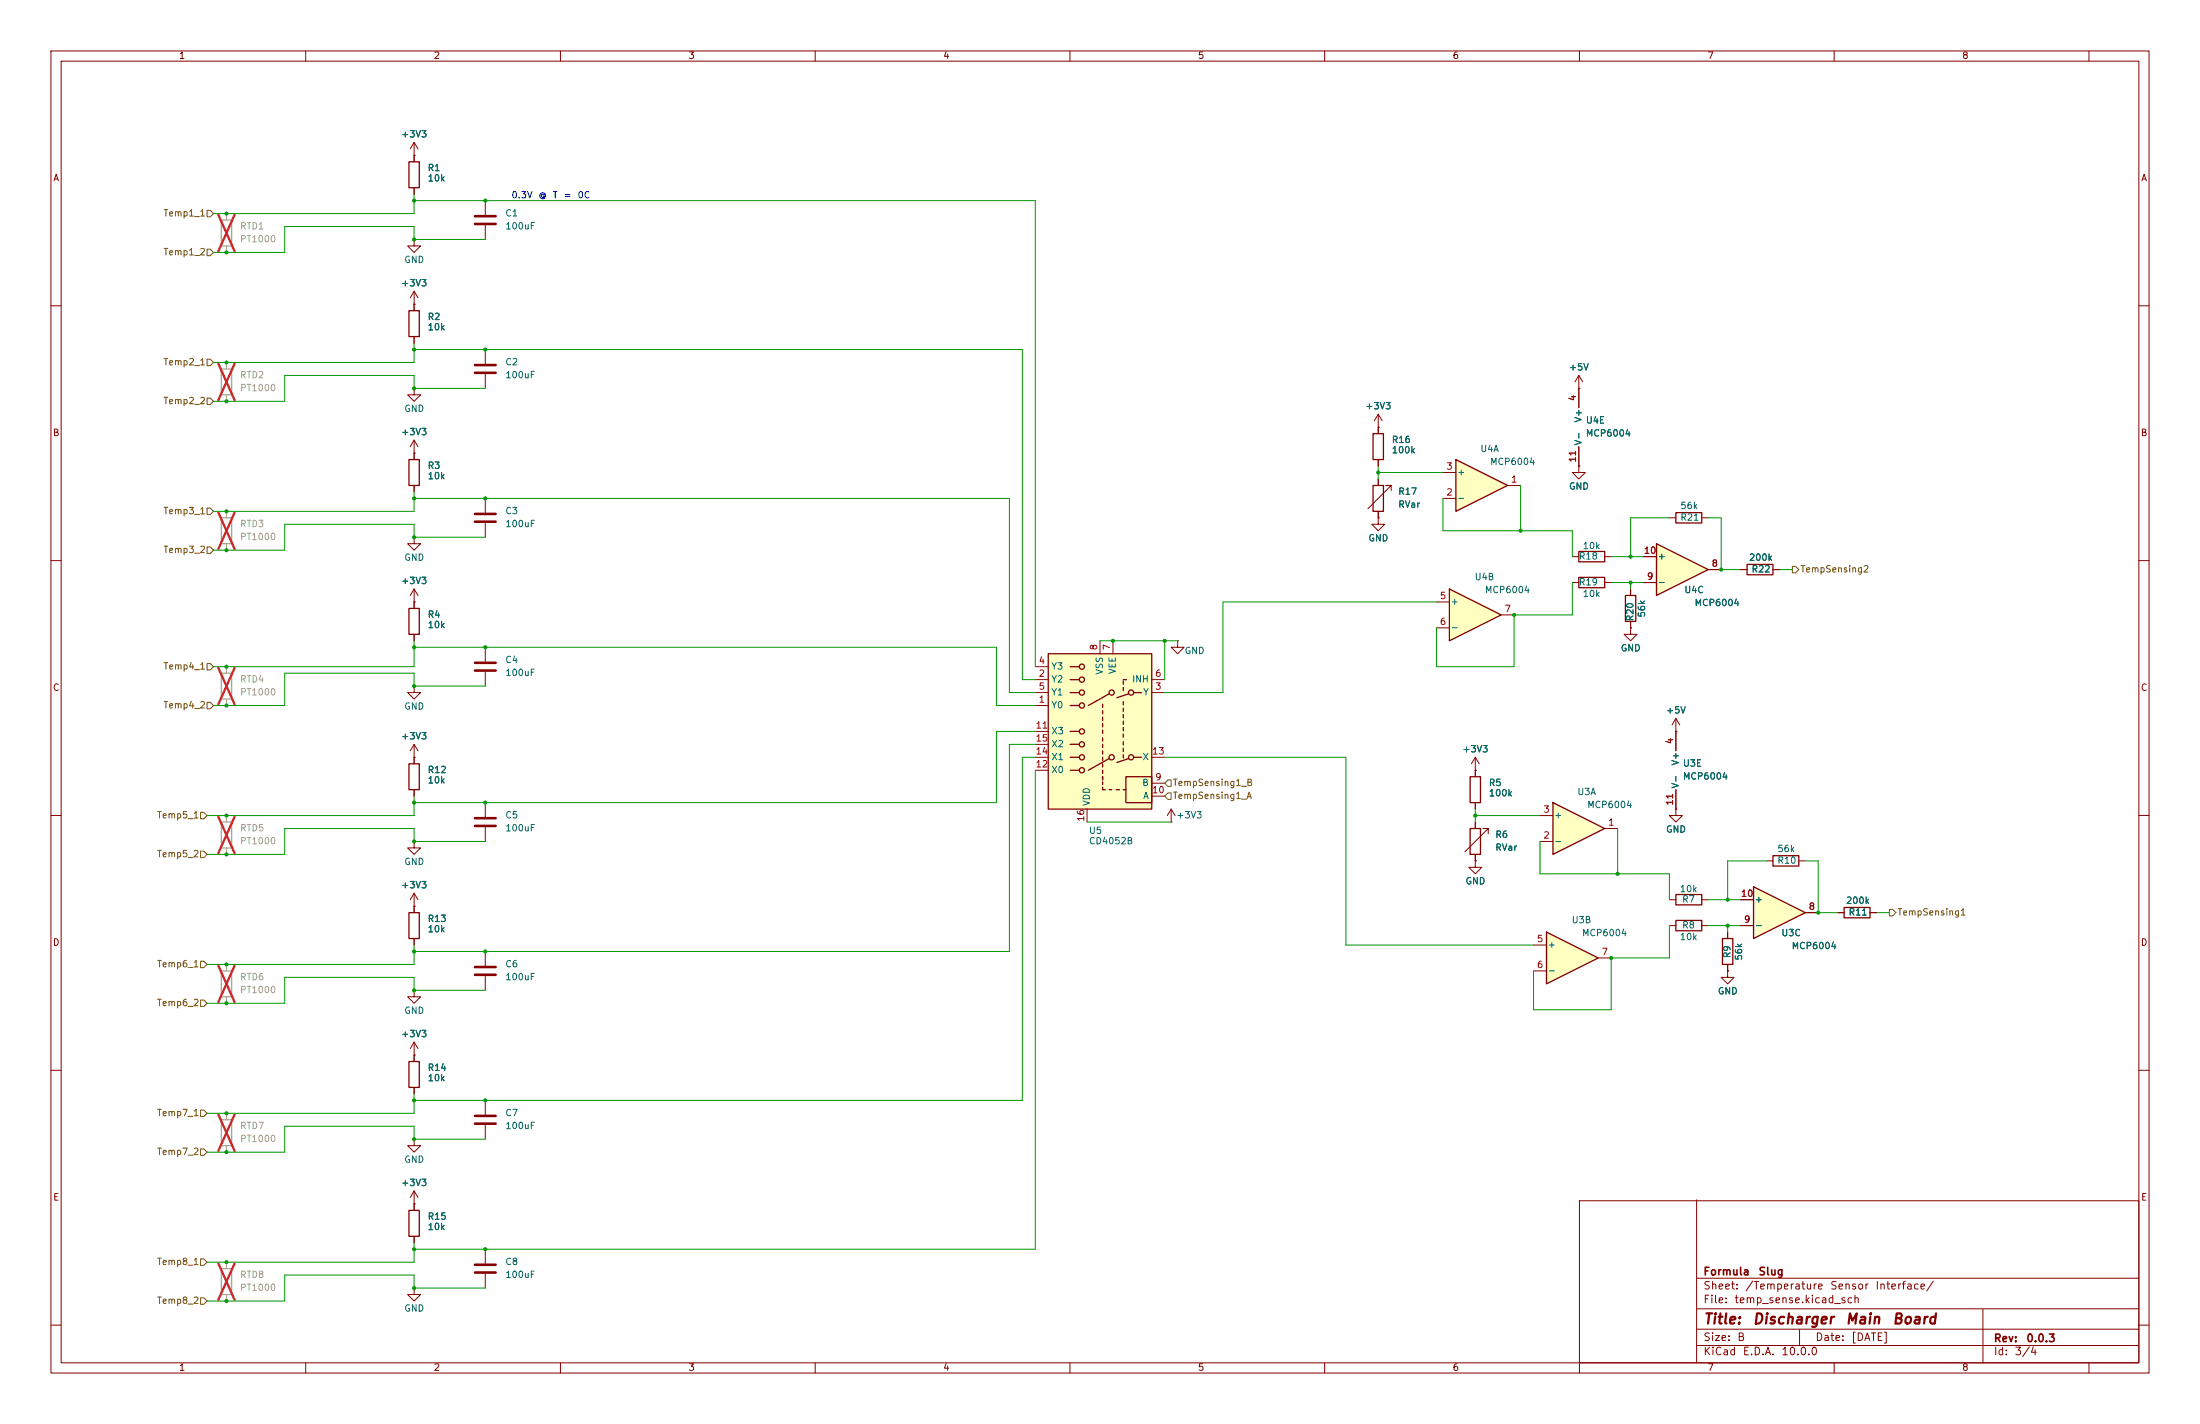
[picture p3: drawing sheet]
<svg xmlns="http://www.w3.org/2000/svg" width="432mm" height="279mm" viewBox="0 0 432 279" stroke-linecap="round" stroke-linejoin="round" font-family="sans-serif">
<g fill="none" stroke="#840000" stroke-width=".2">
<path d="M10 10h411.8v259.4h-411.8zM12 12h407.8v255.4h-407.8zM60 10v2M110 10v2M160 10v2M210 10v2M260 10v2M310 10v2M360 10v2M410 10v2M10 60h2M419.8 60h2"/>
<path d="M309.9 91.4v1.3h1.2l-1.2 1.3-1.3-1.3h1.3M309.9 91.4h.1M10 110h2M419.8 110h2M10 160h2M328.9 143.5v3.8M328.9 154.9v3.9M419.8 160h2M81.3 177.8h.1M81.3 175.3v3.8M81.3 175.3l-.8 1.2M81.3 175.3l.7 1.2"/>
<path d="M81.3 184.2v1.2M10 210h2M419.8 210h2M310 235.6h109.8v31.8h-109.8zM333 235.4v32M10 260h2M95.2 245.1v2.8M95.2 249.9v2.8M333 256.8h86.8M333 250.8h86.8M389.2 256.9v10.5M419.8 260h2"/>
<path d="M60 267.4v2M110 267.4v2M160 267.4v2M210 267.4v2M260 267.4v2M310 267.4v2M333 264h86.8M333 260.8h86.8M353.2 260.9v3M360 267.4v2M410 267.4v2"/>
</g>
<path d="M93.2 248.2h4.1M93.2 249.7h4.1" fill="none" stroke="#840000" stroke-width=".51"/>
<path d="M80.3 179.1h2v5.1h-2z" fill="none" stroke="#840000" stroke-width=".25"/>
<path d="M43.4 101.6h2.1v5.1h-2.1z" fill="none" stroke="#a1a1a1" stroke-width=".25"/>
<path d="M44.4 100.3v1.3M44.4 106.7v1.3" fill="none" stroke="#a1a1a1" stroke-width=".2"/>
<path d="M42.8 100.6l3.3 7.1M46.1 100.6l-3.3 7.1" fill="none" stroke="#e12e31" stroke-width=".46"/>
<path d="M285.7 90.2l10.2 5.1-10.2 5z" fill="#ffffc2"/>
<path d="M80.3 90.2h2v5.1h-2zM285.7 90.2l10.2 5.1-10.2 5zM80.3 119.4h2v5.1h-2z" fill="none" stroke="#840000" stroke-width=".25"/>
<g fill="none" stroke="#840000" stroke-width=".2">
<path d="M81.3 76.2v1.3h1.2l-1.2 1.2-1.3-1.2h1.3M81.3 76.2h.1M95.2 68.6v2.8M95.2 73.4v2.8M81.3 88.9h.1M81.3 86.4v3.8M81.3 95.3v1.2M81.3 86.4l-.8 1.2M81.3 86.4l.7 1.2M283.2 97.8h2.5M283.2 92.7h2.5M295.9 95.3h2.5"/>
<path d="M81.3 118.1h.1M81.3 105.4v1.3h1.2l-1.2 1.3-1.3-1.3h1.3M81.3 105.4h.1M81.3 115.6l-.8 1.2M81.3 115.6l.7 1.2M81.3 115.6v3.8M81.3 124.5v1.2M81.3 165.1v1.3h1.2l-1.2 1.2-1.3-1.2h1.3M81.3 165.1h.1M95.2 215.9v2.8M81.3 223.5v1.3h1.2l-1.2 1.3-1.3-1.3h1.3M81.3 223.5h.1"/>
<path d="M95.2 220.7v2.8"/>
</g>
<path d="M43.4 43.2h2.1v5.1h-2.1zM43.4 132.1h2.1v5.1h-2.1zM43.4 190.5h2.1v5.1h-2.1zM43.4 248.9h2.1v5.1h-2.1z" fill="none" stroke="#a1a1a1" stroke-width=".25"/>
<path d="M44.4 41.9v1.3M44.4 48.3v1.2M44.4 130.8v1.3M44.4 137.2v1.2M44.4 189.2v1.3M44.4 195.6v1.3M44.4 247.7v1.2M44.4 254v1.3" fill="none" stroke="#a1a1a1" stroke-width=".2"/>
<path d="M42.8 42.1l3.3 7.2M46.1 42.1l-3.3 7.2M42.8 131l3.3 7.2M46.1 131l-3.3 7.2M42.8 189.5l3.3 7.1M46.1 189.5l-3.3 7.1M42.8 247.9l3.3 7.1M46.1 247.9l-3.3 7.1" fill="none" stroke="#e12e31" stroke-width=".46"/>
<path d="M93.2 71.6h4.1M93.2 73.2h4.1M93.2 218.9h4.1M93.2 220.5h4.1" fill="none" stroke="#840000" stroke-width=".51"/>
<path d="M344.2 174l10.1 5.1-10.1 5.1z" fill="#ffffc2"/>
<path d="M80.3 31.8h2v5h-2zM80.3 61h2v5h-2zM80.3 149.9h2v5h-2zM328.9 175.5h5.1v2h-5.1zM344.2 174l10.1 5.1-10.1 5.1zM348 167.9h5.1v2h-5.1zM361.9 178.1h5.1v2h-5.1zM328.9 180.6h5.1v2h-5.1zM338.1 184.2h2v5h-2zM80.3 208.3h2v5.1h-2zM80.3 237.5h2v5.1h-2z" fill="none" stroke="#840000" stroke-width=".25"/>
<g fill="none" stroke="#840000" stroke-width=".2">
<path d="M81.3 30.5h.1M81.3 27.9l-.8 1.3M81.3 27.9l.7 1.3M81.3 27.9v3.9M81.3 36.8v1.3M95.2 39.4v2.8M81.3 59.7h.1M81.3 47v1.3h1.2l-1.2 1.2-1.3-1.2h1.3M81.3 47h.1M81.3 57.2v3.8M81.3 57.2l-.8 1.2M81.3 57.2l.7 1.2"/>
<path d="M95.2 44.2v2.8M81.3 66v1.3M95.2 97.8v2.8M95.2 102.6v2.8M81.3 134.6v1.3h1.2l-1.2 1.3-1.3-1.3h1.3M81.3 134.6h.1M95.2 127v2.8M95.2 131.8v2.8M320 123.2v1.3h1.3l-1.3 1.2-1.2-1.2h1.2M320 123.2h.1M81.3 148.6h.1M81.3 146.1v3.8"/>
<path d="M81.3 154.9v1.3M81.3 146.1l-.8 1.2M81.3 146.1l.7 1.2M95.2 157.5v2.8M328.9 143.5h.1M328.9 141l-.7 1.2M328.9 141l.8 1.2M328.9 141v2.5M95.2 162.3v2.8M327.7 176.5h1.2M334 176.5h1.3M341.6 176.5h2.6"/>
<path d="M346.7 168.9h1.3M353.1 168.9h1.2M354.3 179.1h2.6M360.7 179.1h1.2M367 179.1h1.3M81.3 194.3v1.3h1.2l-1.2 1.3-1.3-1.3h1.3M81.3 194.3h.1M95.2 186.7v2.8M95.2 191.5v2.8M327.7 181.6h1.2M334 181.6h1.3M339.1 190.5v1.3h1.3l-1.3 1.2-1.3-1.2h1.3"/>
<path d="M339.1 190.5h.1M339.1 182.9v1.3M339.1 189.2v1.3M341.6 181.6h2.6M81.3 207h.1M81.3 204.5v3.8M81.3 213.4v1.2M81.3 204.5l-.8 1.2M81.3 204.5l.7 1.2M81.3 236.2h.1M81.3 233.7v3.8M81.3 233.7l-.8 1.3"/>
<path d="M81.3 233.7l.7 1.3M81.3 252.7v1.3h1.2l-1.2 1.3-1.3-1.3h1.3M81.3 252.7h.1M81.3 242.6v1.2"/>
</g>
<path d="M43.4 72.4h2.1v5.1h-2.1zM43.4 161.3h2.1v5.1h-2.1zM43.4 219.7h2.1v5.1h-2.1z" fill="none" stroke="#a1a1a1" stroke-width=".25"/>
<path d="M44.4 71.1v1.3M44.4 77.5v1.2M44.4 160v1.3M44.4 166.4v1.2M44.4 218.4v1.3M44.4 224.8v1.3" fill="none" stroke="#a1a1a1" stroke-width=".2"/>
<path d="M42.8 71.3l3.3 7.2M46.1 71.3l-3.3 7.2M42.8 160.2l3.3 7.2M46.1 160.2l-3.3 7.2M42.8 218.7l3.3 7.1M46.1 218.7l-3.3 7.1" fill="none" stroke="#e12e31" stroke-width=".46"/>
<path d="M93.2 42.4h4.1M93.2 43.9h4.1M93.2 100.8h4.1M93.2 102.4h4.1M93.2 130h4.1M93.2 131.6h4.1M93.2 160.5h4.1M93.2 162.1h4.1M93.2 189.7h4.1M93.2 191.3h4.1" fill="none" stroke="#840000" stroke-width=".51"/>
<path d="M304.8 157.5l10.2 5.1-10.2 5z" fill="#ffffc2"/>
<path d="M304.8 157.5l10.2 5.1-10.2 5zM288.5 162.6h2.1v5h-2.1z" fill="none" stroke="#840000" stroke-width=".25"/>
<path d="M229.9 158.8l-.8 1.2M229.9 158.8l.7 1.2M229.9 158.8v2.5M229.9 161.3h.1M289.6 168.9v1.3h1.2l-1.2 1.3-1.3-1.3h1.3M289.6 168.9h.1M289.6 161.3v1.3M289.6 167.6v1.3M292.1 163.6v-1h-1h1l-4.6 4.5M302.3 165.1h2.5M302.3 160h2.5M315 162.6h2.5" fill="none" stroke="#840000" stroke-width=".2"/>
<path d="M303.5 182.9l10.2 5.1-10.2 5z" fill="#ffffc2"/>
<path d="M303.5 182.9l10.2 5.1-10.2 5z" fill="none" stroke="#840000" stroke-width=".25"/>
<path d="M301 185.4h2.5M301 190.5h2.5M313.7 188h2.5" fill="none" stroke="#840000" stroke-width=".2"/>
<path d="M205.7 128.3h20.4v30.5h-20.4z" fill="#ffffc2"/>
<g fill="none" stroke="#840000" stroke-width=".25">
<path d="M319 116.8h2.1v5.1h-2.1zM328.9 100.6h5.1v2h-5.1zM205.7 128.3h20.4v30.5h-20.4zM210.1 135.9h1.7M210.1 133.4h1.7M210.1 138.4h1.7M210.1 130.8h1.7M216.4 138.2v.6M216.4 139.4v.7M217.7 136.1l-4.1 2.3M220.5 133.6v.6M220.5 134.9v.6"/>
<path d="M220.5 137.7v.6M220.5 138.9v.7M220.5 133.4h.6M221.5 136.1l-2.3 .8M222.5 135.9h1.5M210.1 148.6h1.7M210.1 151.1h1.7M210.1 146.1h1.7M210.1 143.5h1.7M216.4 154.4v.5h.5M216.4 140.7v.7M216.4 142v.6"/>
<path d="M216.4 143.3v.6M216.4 144.8v.6M216.4 146.1v.6M216.4 147.3v.7M216.4 148.6v.6M216.4 149.9v.6M216.4 151.1v.7M216.4 152.4v.6M216.4 153.4v.5M217.7 154.9h.5M217.7 148.8l-4.1 2.3M219.1 154.9h.6"/>
<path d="M220.5 154.9h.5M220.5 140.2v.6M220.5 141.5v.6M220.5 142.7v.7M220.5 144v.7M220.5 145.5v.7M220.5 146.8v.6M220.5 148.1v.6M221 152.4h5.1v5.1h-5.1zM221.5 148.8l-2.3 .8M222.5 148.6h1.5"/>
<circle cx="212.3" cy="138.4" r=".51"/>
<circle cx="212.3" cy="135.9" r=".51"/>
<circle cx="212.3" cy="130.8" r=".51"/>
<circle cx="212.3" cy="133.4" r=".51"/>
<circle cx="218.2" cy="135.9" r=".51"/>
<circle cx="222" cy="135.9" r=".51"/>
<circle cx="212.3" cy="148.6" r=".51"/>
<circle cx="212.3" cy="146.1" r=".51"/>
<circle cx="212.3" cy="151.1" r=".51"/>
<circle cx="212.3" cy="143.5" r=".51"/>
<circle cx="218.2" cy="148.6" r=".51"/>
<circle cx="222" cy="148.6" r=".51"/>
</g>
<g fill="none" stroke="#840000" stroke-width=".2">
<path d="M320 115.6v1.2M327.7 101.6h1.2M334 101.6h1.3M203.2 138.4h2.5M203.2 133.4h2.5M203.2 135.9h2.5M203.2 130.8h2.5M215.9 125.7v2.6M218.4 125.7v2.6M226.1 133.4h2.5M226.1 135.9h2.5M231.1 125.7v1.3h1.3l-1.3 1.3-1.2-1.3h1.2"/>
<path d="M231.1 125.7h.1M320 121.9v1.3M203.2 143.5h2.5M203.2 151.1h2.5M203.2 148.6h2.5M203.2 146.1h2.5M213.4 158.8v2.5M226.1 153.7h2.5M226.1 156.2h2.5M226.1 148.6h2.5"/>
</g>
<path d="M325.1 106.7l10.2 5.1-10.2 5z" fill="#ffffc2"/>
<path d="M269.5 95.3h2v5h-2zM269.5 85.1h2v5.1h-2zM309.9 113.3h5.1v2h-5.1zM309.9 108.2h5.1v2h-5.1zM325.1 106.7l10.2 5.1-10.2 5zM342.9 110.7h5.1v2.1h-5.1zM288.5 152.4h2.1v5.1h-2.1z" fill="none" stroke="#840000" stroke-width=".25"/>
<g fill="none" stroke="#840000" stroke-width=".2">
<path d="M309.9 76.2h.1M309.9 73.7l-.8 1.2M309.9 73.7l.7 1.2M309.9 73.7v2.5M270.5 83.8h.1M270.5 81.3v3.8M270.5 90.2v1.2M270.5 94v1.3M270.5 81.3l-.8 1.3M270.5 81.3l.8 1.3M273 96.3v-1h-1h1l-4.5 4.5M270.5 101.6v1.3h1.3l-1.3 1.2-1.3-1.2h1.3"/>
<path d="M270.5 101.6h.1M270.5 100.3v1.3M308.6 114.3h1.3M308.6 109.2h1.3M315 114.3h1.2M315 109.2h1.2M322.6 114.3h2.5M322.6 109.2h2.5M335.3 111.8h2.5M341.6 111.8h1.3M348 111.8h1.2M289.6 151.1h.1"/>
<path d="M289.6 148.6l-.8 1.3M289.6 148.6l.7 1.3M289.6 148.6v3.8M289.6 157.5v1.3M328.9 158.8v1.2h1.3l-1.3 1.3-1.2-1.3h1.2M328.9 158.8h.1"/>
</g>
<path d="M284.5 115.6l10.1 5.1-10.1 5z" fill="#ffffc2"/>
<path d="M284.5 115.6l10.1 5.1-10.1 5z" fill="none" stroke="#840000" stroke-width=".25"/>
<g fill="none" stroke="#840000" stroke-width=".2">
<path d="M81.3 30.5h.1M81.3 30.5v1.3M81.3 36.8v1.3M81.3 59.7h.1M81.3 59.7v1.3M81.3 66v1.3M309.9 76.2h.1M309.9 76.2v3.8M81.3 88.9h.1M81.3 88.9v1.3M81.3 95.3v1.2M270.5 83.8h.1"/>
<path d="M270.5 83.8v1.3M270.5 90.2v1.2M270.5 94v1.3M309.9 91.4h.1M309.9 87.6v3.8M81.3 118.1h.1M81.3 118.1v1.3M270.5 101.6h.1M270.5 100.3v1.3M281.9 118.1h2.6M320 115.6v1.2M322.6 114.3h2.5"/>
<path d="M322.6 109.2h2.5M335.3 111.8h2.5M341.6 111.8h1.3M348 111.8h1.2M81.3 124.5v1.2M281.9 123.2h2.6M294.6 120.7h2.6M320 123.2h.1M320 121.9v1.3M81.3 148.6h.1M81.3 148.6v1.3M81.3 154.9v1.3"/>
<path d="M289.6 151.1h.1M289.6 151.1v1.3M289.6 157.5v1.3M328.9 143.5h.1M328.9 158.8h.1M328.9 143.5v3.8M328.9 154.9v3.9M81.3 177.8h.1M81.3 177.8v1.3M289.6 168.9h.1M289.6 161.3v1.3M289.6 167.6v1.3"/>
<path d="M341.6 176.5h2.6M354.3 179.1h2.6M360.7 179.1h1.2M367 179.1h1.3M81.3 184.2v1.2M339.1 190.5h.1M339.1 182.9v1.3M339.1 189.2v1.3M341.6 181.6h2.6M81.3 207h.1M81.3 207v1.3M81.3 213.4v1.2"/>
<path d="M81.3 236.2h.1M81.3 236.2v1.3M81.3 242.6v1.2"/>
</g>
<g fill="none" stroke="#725600" stroke-width=".2">
<path d="M40.6 41.3h.7l.6 .6-.6 .6h-.7zM40.6 48.9h.7l.6 .6-.6 .7h-.7zM40.6 70.5h.7l.6 .6-.6 .7h-.7zM40.6 78.1h.7l.6 .6-.6 .7h-.7zM40.6 99.7h.7l.6 .6-.6 .7h-.7zM40.6 107.3h.7l.6 .7-.6 .6h-.7zM351.8 111.1h.6l.7 .7-.7 .6h-.6zM40.6 130.2h.7l.6 .6-.6 .6h-.7zM40.6 137.8h.7l.6 .6-.6 .7h-.7zM39.4 159.4h.6l.6 .6-.6 .7h-.6zM229.2 153h.7v1.3h-.7l-.6-.6zM229.2 155.6h.7v1.2h-.7l-.6-.6z"/>
<path d="M39.4 167h.6l.6 .6-.6 .7h-.6zM370.8 178.4h.7l.6 .7-.6 .6h-.7zM39.4 188.6h.6l.6 .6-.6 .7h-.6zM39.4 196.2h.6l.6 .7-.6 .6h-.6zM39.4 217.8h.6l.6 .6-.6 .7h-.6zM39.4 225.4h.6l.6 .7-.6 .6h-.6zM39.4 247h.6l.6 .7-.6 .6h-.6zM39.4 254.6h.6l.6 .7-.6 .6h-.6z"/>
</g>
<g fill="none" stroke="#009600" stroke-width=".2">
<path d="M81.3 38.1v3.8h-39.4M81.3 39.4h121.9v91.4M95.2 47h-13.9v-2.5h-25.4v5h-14M81.3 67.3v3.8h-39.4M81.3 68.6h119.4v64.8h2.5M95.2 76.2h-13.9v-2.5h-25.4v5h-14M81.3 96.5v3.8h-39.4M81.3 97.8h116.8v38.1h5.1M270.5 92.7h12.7M270.5 91.4v2.6M283.2 97.8v6.3h25.4v5.1M298.4 95.3v8.8"/>
<path d="M95.2 105.4h-13.9v-2.5h-25.4v5.1h-14M281.9 118.1h-41.9v17.8h-11.4M308.6 114.3v6.4h-11.4v10.1h-15.3v-7.6M316.2 109.2h6.4M316.2 114.3h6.4M320 114.3v1.3M327.7 101.6h-7.7v7.6M335.3 101.6h2.5v10.2h3.8M349.2 111.8h2.6M81.3 125.7v5.1h-39.4M81.3 127h114.3v11.4h7.6M95.2 134.6h-13.9v-2.5h-25.4v6.3h-14"/>
<path d="M215.9 125.7h15.2M228.6 125.7v7.7M81.3 156.2v3.8h-40.7M203.2 146.1h-5.1v40.6h-116.8M203.2 143.5h-7.6v14h-114.3M203.2 148.6h-2.5v67.3h-119.4M203.2 151.1v94h-121.9M228.6 148.6h35.6v36.8h36.8M289.6 158.8v2.5M95.2 165.1h-13.9v-2.5h-25.4v5h-15.3M213.4 161.3h16.5M289.6 160h12.7"/>
<path d="M302.3 165.1v6.4h25.4v5M317.5 162.6v8.9M335.3 176.5h6.3M346.7 168.9h-7.6v7.6M354.3 168.9h2.6v10.2h3.8M368.3 179.1h2.5M81.3 185.4v3.8h-40.7M95.2 194.3h-13.9v-2.5h-25.4v5.1h-15.3M327.7 181.6v6.4h-11.5v10.1h-15.2v-7.6M335.3 181.6h6.3M339.1 181.6v1.3M81.3 214.6v3.8h-40.7"/>
<path d="M95.2 223.5h-13.9v-2.5h-25.4v5.1h-15.3M81.3 243.8v3.9h-40.7M95.2 252.7h-13.9v-2.5h-25.4v5.1h-15.3"/>
</g>
<g fill="#009600" stroke="#009600" stroke-width=".2">
<circle cx="81.3" cy="97.8" r=".3"/>
<circle cx="95.2" cy="97.8" r=".3"/>
<circle cx="81.3" cy="105.4" r=".3"/>
<circle cx="44.4" cy="108" r=".3"/>
<circle cx="44.4" cy="100.3" r=".3"/>
<circle cx="95.2" cy="127" r=".3"/>
<circle cx="81.3" cy="127" r=".3"/>
<circle cx="44.4" cy="130.8" r=".3"/>
<circle cx="81.3" cy="165.1" r=".3"/>
<circle cx="44.4" cy="218.4" r=".3"/>
<circle cx="81.3" cy="245.1" r=".3"/>
<circle cx="81.3" cy="252.7" r=".3"/>
<circle cx="44.4" cy="255.3" r=".3"/>
<circle cx="44.4" cy="247.7" r=".3"/>
<circle cx="95.2" cy="215.9" r=".3"/>
<circle cx="81.3" cy="215.9" r=".3"/>
<circle cx="44.4" cy="226.1" r=".3"/>
<circle cx="95.2" cy="245.1" r=".3"/>
<circle cx="95.2" cy="68.6" r=".3"/>
<circle cx="44.4" cy="78.7" r=".3"/>
<circle cx="44.4" cy="71.1" r=".3"/>
<circle cx="81.3" cy="39.4" r=".3"/>
<circle cx="81.3" cy="47" r=".3"/>
<circle cx="81.3" cy="76.2" r=".3"/>
<circle cx="81.3" cy="68.6" r=".3"/>
<circle cx="44.4" cy="49.5" r=".3"/>
<circle cx="44.4" cy="41.9" r=".3"/>
<circle cx="95.2" cy="39.4" r=".3"/>
<circle cx="81.3" cy="223.5" r=".3"/>
<circle cx="44.4" cy="196.9" r=".3"/>
<circle cx="81.3" cy="194.3" r=".3"/>
<circle cx="81.3" cy="186.7" r=".3"/>
<circle cx="81.3" cy="134.6" r=".3"/>
<circle cx="95.2" cy="157.5" r=".3"/>
<circle cx="81.3" cy="157.5" r=".3"/>
<circle cx="44.4" cy="138.4" r=".3"/>
<circle cx="44.4" cy="160" r=".3"/>
<circle cx="317.5" cy="171.5" r=".3"/>
<circle cx="316.2" cy="188" r=".3"/>
<circle cx="228.6" cy="125.7" r=".3"/>
<circle cx="320" cy="109.2" r=".3"/>
<circle cx="320" cy="114.3" r=".3"/>
<circle cx="337.8" cy="111.8" r=".3"/>
<circle cx="289.6" cy="160" r=".3"/>
<circle cx="297.2" cy="120.7" r=".3"/>
<circle cx="270.5" cy="92.7" r=".3"/>
<circle cx="298.4" cy="104.1" r=".3"/>
<circle cx="44.4" cy="167.6" r=".3"/>
<circle cx="44.4" cy="189.2" r=".3"/>
<circle cx="95.2" cy="186.7" r=".3"/>
<circle cx="218.4" cy="125.7" r=".3"/>
<circle cx="339.1" cy="181.6" r=".3"/>
<circle cx="339.1" cy="176.5" r=".3"/>
<circle cx="356.9" cy="179.1" r=".3"/>
</g>
<g font-size="2" fill="#840000">
<text x="334.2" y="260.3">Title:</text>
<text x="343.9" y="260.3">Discharger</text>
<text x="362.1" y="260.3">Main</text>
<text x="371.3" y="260.3">Board</text>
</g>
<g font-size="1.5" fill="#840000">
<text x="334.2" y="250.6">Formula</text>
<text x="345" y="250.6">Slug</text>
<text x="334.2" y="256.1">File:</text>
<text x="334.2" y="253.4">Sheet:</text>
<text x="340.3" y="256.1">temp_sense.kicad_sch</text>
<text x="342.4" y="253.4">/Temperature</text>
<text x="359.1" y="253.4">Sensor</text>
<text x="368" y="253.4">Interface/</text>
<text x="334.2" y="263.5">Size:</text>
<text x="340.9" y="263.5">B</text>
<text x="356.2" y="263.5">Date:</text>
<text x="363.2" y="263.5">[DATE]</text>
<text x="391.2" y="263.7">Rev:</text>
<text x="397.6" y="263.7">0.0.3</text>
<text x="334.2" y="266.3">KiCad</text>
<text x="341.9" y="266.3">E.D.A.</text>
<text x="349.5" y="266.3">10.0.0</text>
<text x="391.2" y="266.3">Id:</text>
<text x="395.3" y="266.3">3/4</text>
</g>
<g font-size="1.3" fill="#840000">
<text x="35" y="11.9">1</text>
<text x="85" y="11.9">2</text>
<text x="135" y="11.9">3</text>
<text x="185" y="11.9">4</text>
<text x="235" y="11.9">5</text>
<text x="285" y="11.9">6</text>
<text x="335" y="11.9">7</text>
<text x="385" y="11.9">8</text>
<text x="10.3" y="35.9">A</text>
<text x="420.1" y="35.9">A</text>
<text x="10.3" y="85.9">B</text>
<text x="420.1" y="85.9">B</text>
<text x="10.3" y="135.9">C</text>
<text x="420.1" y="135.9">C</text>
<text x="10.3" y="185.9">D</text>
<text x="420.1" y="185.9">D</text>
<text x="10.3" y="235.9">E</text>
<text x="420.1" y="235.9">E</text>
<text x="35" y="269.3">1</text>
<text x="85" y="269.3">2</text>
<text x="135" y="269.3">3</text>
<text x="185" y="269.3">4</text>
<text x="235" y="269.3">5</text>
<text x="285" y="269.3">6</text>
<text x="335" y="269.3">7</text>
<text x="385" y="269.3">8</text>
</g>
<g font-size="1.3" fill="#006464">
<text x="78.6" y="27.3">+3V3</text>
<text x="83.8" y="33.9">R1</text>
<text x="83.8" y="35.9">10k</text>
<text x="99.1" y="42.8">C1</text>
<text x="99.1" y="45.3">100uF</text>
<text x="79.2" y="51.9">GND</text>
<text x="78.6" y="56.5">+3V3</text>
<text x="83.8" y="63.1">R2</text>
<text x="83.8" y="65.1">10k</text>
<text x="99.1" y="72">C2</text>
<text x="99.1" y="74.5">100uF</text>
<text x="307.8" y="73">+5V</text>
<text x="79.2" y="81.1">GND</text>
<text x="267.9" y="80.6">+3V3</text>
<text x="310.7" y="83" transform="rotate(-90 310.7 83)">V+</text>
<text x="311.2" y="83.4">U4E</text>
<text x="78.6" y="85.7">+3V3</text>
<text x="273.1" y="87.2">R16</text>
<text x="273.1" y="89.3">100k</text>
<text x="290.4" y="89">U4A</text>
<text x="310.7" y="87.5" transform="rotate(-90 310.7 87.5)">V-</text>
<text x="311.2" y="86">MCP6004</text>
<text x="83.8" y="92.3">R3</text>
<text x="83.8" y="94.3">10k</text>
<text x="285.9" y="93.6">+</text>
<text x="292.4" y="91.5">MCP6004</text>
<text x="99.1" y="101.2">C3</text>
<text x="274.3" y="97.4">R17</text>
<text x="274.3" y="99.9">RVar</text>
<text x="285.9" y="98.7">-</text>
<text x="307.8" y="96.4">GND</text>
<text x="329.7" y="100.2">56k</text>
<text x="99.1" y="103.7">100uF</text>
<text x="268.5" y="106.5">GND</text>
<text x="329.7" y="102.5">R21</text>
<text x="79.2" y="110.3">GND</text>
<text x="309.8" y="110.1">R18</text>
<text x="310.5" y="108.1">10k</text>
<text x="325.2" y="110.1">+</text>
<text x="343.2" y="110.3">200k</text>
<text x="343.7" y="112.6">R22</text>
<text x="78.6" y="114.9">+3V3</text>
<text x="284.6" y="119">+</text>
<text x="289.3" y="114.1">U4B</text>
<text x="291.3" y="116.7">MCP6004</text>
<text x="309.8" y="115.2">R19</text>
<text x="310.5" y="117.4">10k</text>
<text x="325.2" y="115.2">-</text>
<text x="330.5" y="116.7">U4C</text>
<text x="332.5" y="119.2">MCP6004</text>
<text x="83.8" y="121.5">R4</text>
<text x="83.8" y="123.5">10k</text>
<text x="284.6" y="124.1">-</text>
<text x="320.9" y="122" transform="rotate(-90 320.9 122)">R20</text>
<text x="323.2" y="121.3" transform="rotate(-90 323.2 121.3)">56k</text>
<text x="99.1" y="130.4">C4</text>
<text x="206.2" y="131.7">Y3</text>
<text x="232.4" y="128.6">GND</text>
<text x="318" y="128.1">GND</text>
<text x="99.1" y="132.9">100uF</text>
<text x="206.2" y="134.2">Y2</text>
<text x="206.2" y="136.8">Y1</text>
<text x="216.8" y="132.5" transform="rotate(-90 216.8 132.5)">VSS</text>
<text x="219.3" y="132.4" transform="rotate(-90 219.3 132.4)">VEE</text>
<text x="222.1" y="134.2">INH</text>
<text x="224.3" y="136.8">Y</text>
<text x="79.2" y="139.5">GND</text>
<text x="206.2" y="139.3">Y0</text>
<text x="326.9" y="140.3">+5V</text>
<text x="78.6" y="145.4">+3V3</text>
<text x="206.2" y="144.4">X3</text>
<text x="206.2" y="149.5">X1</text>
<text x="206.2" y="146.9">X2</text>
<text x="224.1" y="149.5">X</text>
<text x="286.9" y="147.9">+3V3</text>
<text x="83.8" y="154">10k</text>
<text x="83.8" y="152">R12</text>
<text x="206.2" y="152">X0</text>
<text x="224.1" y="154.5">B</text>
<text x="292.1" y="154.5">R5</text>
<text x="329.8" y="154.8" transform="rotate(-90 329.8 154.8)">V-</text>
<text x="329.8" y="150.3" transform="rotate(-90 329.8 150.3)">V+</text>
<text x="330.2" y="150.7">U3E</text>
<text x="330.2" y="153.3">MCP6004</text>
<text x="99.1" y="160.9">C5</text>
<text x="214.2" y="158.2" transform="rotate(-90 214.2 158.2)">VDD</text>
<text x="224.3" y="157.1">A</text>
<text x="230.8" y="160.9">+3V3</text>
<text x="292.1" y="156.6">100k</text>
<text x="304.9" y="160.9">+</text>
<text x="309.5" y="156.3">U3A</text>
<text x="311.4" y="158.9">MCP6004</text>
<text x="99.1" y="163.4">100uF</text>
<text x="213.6" y="163.9">U5</text>
<text x="213.6" y="166">CD4052B</text>
<text x="293.4" y="164.7">R6</text>
<text x="293.4" y="167.2">RVar</text>
<text x="304.9" y="166">-</text>
<text x="326.9" y="163.7">GND</text>
<text x="348.8" y="167.5">56k</text>
<text x="79.2" y="170">GND</text>
<text x="287.5" y="173.8">GND</text>
<text x="348.8" y="169.8">R10</text>
<text x="78.6" y="174.6">+3V3</text>
<text x="329.6" y="175.4">10k</text>
<text x="330" y="177.4">R7</text>
<text x="344.3" y="177.4">+</text>
<text x="362.2" y="177.6">200k</text>
<text x="362.7" y="179.9">R11</text>
<text x="83.8" y="183.2">10k</text>
<text x="83.8" y="181.2">R13</text>
<text x="308.4" y="181.5">U3B</text>
<text x="310.4" y="184">MCP6004</text>
<text x="329.6" y="184.8">10k</text>
<text x="330" y="182.5">R8</text>
<text x="344.3" y="182.5">-</text>
<text x="349.5" y="184">U3C</text>
<text x="99.1" y="190.1">C6</text>
<text x="303.7" y="186.3">+</text>
<text x="303.7" y="191.4">-</text>
<text x="340" y="188.1" transform="rotate(-90 340 188.1)">R9</text>
<text x="342.2" y="188.6" transform="rotate(-90 342.2 188.6)">56k</text>
<text x="351.5" y="186.5">MCP6004</text>
<text x="99.1" y="192.6">100uF</text>
<text x="337.1" y="195.4">GND</text>
<text x="78.6" y="203.8">+3V3</text>
<text x="79.2" y="199.2">GND</text>
<text x="83.8" y="212.4">10k</text>
<text x="83.8" y="210.4">R14</text>
<text x="99.1" y="219.3">C7</text>
<text x="99.1" y="221.8">100uF</text>
<text x="78.6" y="233">+3V3</text>
<text x="79.2" y="228.4">GND</text>
<text x="83.8" y="239.6">R15</text>
<text x="83.8" y="241.7">10k</text>
<text x="99.1" y="248.5">C8</text>
<text x="99.1" y="251.1">100uF</text>
<text x="79.2" y="257.7">GND</text>
</g>
<g font-size="1.3" fill="#0000c2">
<text x="100.3" y="39.2">0.3V</text>
<text x="105.6" y="39.2">@</text>
<text x="108.4" y="39.2">T</text>
<text x="110.5" y="39.2">=</text>
<text x="113.2" y="39.2">0C</text>
</g>
<g font-size="1.3" fill="#725600">
<text x="32" y="42.8">Temp1_1</text>
<text x="32" y="50.4">Temp1_2</text>
<text x="32" y="72">Temp2_1</text>
<text x="32" y="79.6">Temp2_2</text>
<text x="32" y="101.2">Temp3_1</text>
<text x="32" y="108.8">Temp3_2</text>
<text x="353.3" y="112.6">TempSensing2</text>
<text x="32" y="131.7">Temp4_1</text>
<text x="32" y="139.3">Temp4_2</text>
<text x="230.1" y="154.5">TempSensing1_B</text>
<text x="30.7" y="160.9">Temp5_1</text>
<text x="230.1" y="157.1">TempSensing1_A</text>
<text x="30.7" y="168.5">Temp5_2</text>
<text x="372.3" y="179.9">TempSensing1</text>
<text x="30.7" y="190.1">Temp6_1</text>
<text x="30.7" y="197.7">Temp6_2</text>
<text x="30.7" y="219.3">Temp7_1</text>
<text x="30.7" y="226.9">Temp7_2</text>
<text x="30.7" y="248.5">Temp8_1</text>
<text x="30.7" y="256.1">Temp8_2</text>
</g>
<g font-size="1.3" fill="#989898">
<text x="47" y="45.3">RTD1</text>
<text x="47" y="47.9">PT1000</text>
<text x="47" y="74.5">RTD2</text>
<text x="47" y="77.1">PT1000</text>
<text x="47" y="103.7">RTD3</text>
<text x="47" y="106.3">PT1000</text>
<text x="47" y="134.2">RTD4</text>
<text x="47" y="136.8">PT1000</text>
<text x="47" y="163.4">RTD5</text>
<text x="47" y="166">PT1000</text>
<text x="47" y="192.6">RTD6</text>
<text x="47" y="195.2">PT1000</text>
<text x="47" y="221.8">RTD7</text>
<text x="47" y="224.4">PT1000</text>
<text x="47" y="251.1">RTD8</text>
<text x="47" y="253.6">PT1000</text>
</g>
<g font-size="1.3" fill="#a90000">
<text x="309.6" y="78.8" transform="rotate(-90 309.6 78.8)">4</text>
<text x="283.8" y="92.5">3</text>
<text x="296.5" y="95">1</text>
<text x="309.6" y="90.8" transform="rotate(-90 309.6 90.8)">11</text>
<text x="283.8" y="97.5">2</text>
<text x="322.5" y="109">10</text>
<text x="335.8" y="111.5">8</text>
<text x="282.5" y="117.9">5</text>
<text x="323.1" y="114">9</text>
<text x="282.5" y="122.9">6</text>
<text x="295.2" y="120.4">7</text>
<text x="203.8" y="130.6">4</text>
<text x="215.6" y="127.7" transform="rotate(-90 215.6 127.7)">8</text>
<text x="218.2" y="127.7" transform="rotate(-90 218.2 127.7)">7</text>
<text x="203.8" y="133.1">2</text>
<text x="203.8" y="135.6">5</text>
<text x="226.6" y="135.6">3</text>
<text x="226.6" y="133.1">6</text>
<text x="203.2" y="143.3">11</text>
<text x="203.8" y="138.2">1</text>
<text x="203.2" y="148.3">14</text>
<text x="203.2" y="145.8">15</text>
<text x="226" y="148.3">13</text>
<text x="328.7" y="146.1" transform="rotate(-90 328.7 146.1)">4</text>
<text x="203.2" y="150.9">12</text>
<text x="226" y="156">10</text>
<text x="226.6" y="153.4">9</text>
<text x="213.1" y="161.3" transform="rotate(-90 213.1 161.3)">16</text>
<text x="302.8" y="159.8">3</text>
<text x="328.7" y="158.2" transform="rotate(-90 328.7 158.2)">11</text>
<text x="302.8" y="164.8">2</text>
<text x="315.5" y="162.3">1</text>
<text x="341.6" y="176.3">10</text>
<text x="354.9" y="178.8">8</text>
<text x="301.6" y="185.2">5</text>
<text x="342.2" y="181.4">9</text>
<text x="301.6" y="190.2">6</text>
<text x="314.3" y="187.7">7</text>
</g>
</svg>
